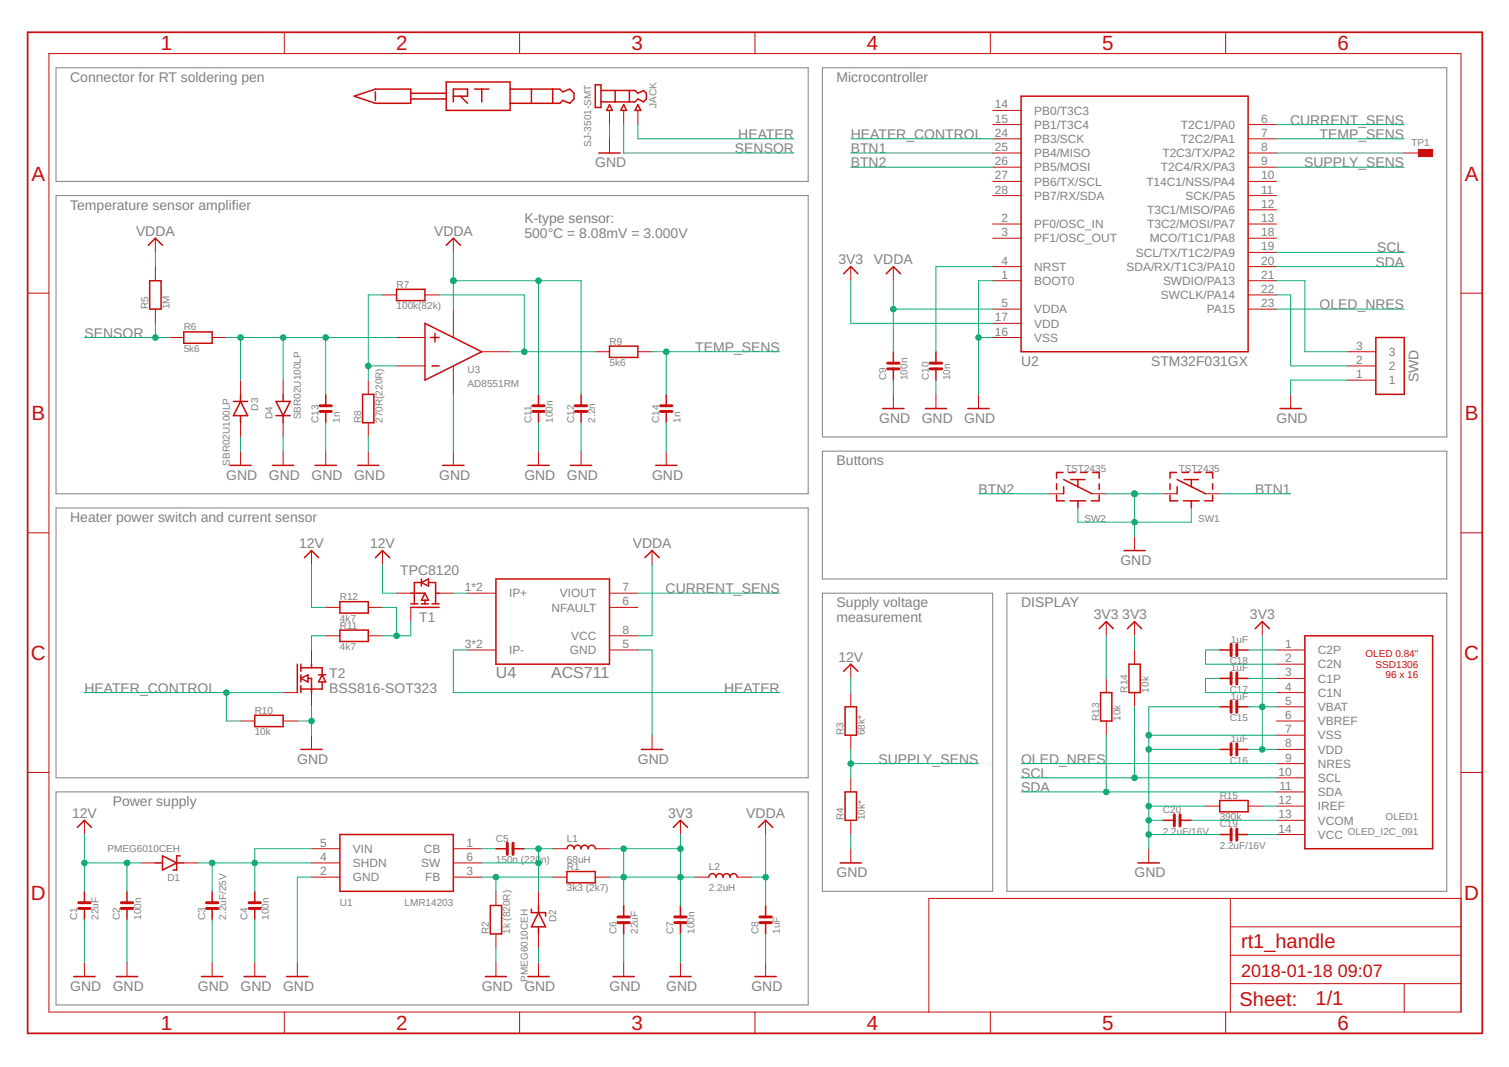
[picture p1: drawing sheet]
<svg xmlns="http://www.w3.org/2000/svg" width="297mm" height="210mm" viewBox="0 0 297 210" stroke-linecap="round" stroke-linejoin="round" font-family="sans-serif">
<path d="M11 13.3h148.1v22.4h-148.1zM161.9 13.3h122.9v72.7h-122.9zM11 38.5h148.1v58.6h-148.1zM11 99.9h148.1v53.1h-148.1zM161.9 88.8h122.9v25.1h-122.9zM161.9 116.7h33.5v58.6h-33.5zM198.2 116.7h86.6v58.6h-86.6zM11 155.8h148.1v41.9h-148.1z" fill="none" stroke="#808080" stroke-width=".2"/>
<g fill="none" stroke="#c90d0c" stroke-width=".3">
<path d="M69.7 18.9l4.2-1.4h7v2.8h-7zM73.9 18.1v1.6M80.9 18.4h6.9M80.9 19.5h6.9M87.8 16.1h12.6v5.6h-12.6zM89.2 18.9h2.8v-1.4h-2.8v2.5M90.6 18.9l1.4 1.4M93.4 17.5h2.8M94.8 17.5v2.5M100.4 17.5h9.8l.6 .6 1.4-.6 .8 .9v1.1l-.8 .8-1.4-.6-.6 .6h-9.8M104.6 17.5v2.8M108.8 17.5v2.8"/>
<path d="M117.2 16.7h1.1v4.4h-1.1zM118.3 17.8h6.7l.6 .6 1.1-.6 .5 .6v1.1l-.5 .5-1.1-.5-.6 .5h-6.7M121.1 17.8v2.2M123.9 17.8v2.2M201 18.9h44.7v50.3h-44.7zM117.9 30.1h4.2M120 20.6l.5 1.1h-1.1zM122.8 20.6l.5 1.1h-1.1zM125.6 20.6l.5 1.1h-1.1zM29.2 48.3l1.4-1.4 1.4 1.4M29.5 55.2h2.2v5.6h-2.2zM78.1 56.9h5.6v2.2h-5.6z"/>
<path d="M87.8 48.3l1.4-1.4 1.4 1.4M166.1 53.8l1.4-1.3 1.4 1.3M174.5 53.8l1.4-1.3 1.3 1.3M36.2 65.3h5.6v2.2h-5.6zM46 79h2.7M47.3 79l1.4 2.8h-2.7zM47.3 77.6v1.4M54.3 79h2.8l-1.4 2.8zM55.7 77.6v1.4M64.1 77.6v2.2M71.4 77.6h2.2v5.6h-2.2zM83.7 63.6l11.1 5.6-11.1 5.6z"/>
<path d="M84.8 66.4h1.6M85 72h1.4M85.6 65.6v1.6M106 77.6v2.2M114.4 77.6v2.2M120 68.1h5.6v2.2h-5.6zM131.1 77.6v2.2M175.9 69.2v2.2M175.9 72.6v2.2M184.2 69.2v2.2M184.2 72.6v2.2M270.8 66.4h5.6v11.2h-5.6z"/>
<path d="M45.3 91.5h4.1M47.3 81.8v1.4M53.6 91.5h4.2M54.3 81.8h2.8M55.7 81.8v1.4M62 91.5h4.2M64.1 80.9v2.3M70.4 91.5h4.2M87.1 91.5h4.2M103.9 91.5h4.2M106 80.9v2.3M112.3 91.5h4.2"/>
<path d="M114.4 80.9v2.3M129.1 91.5h4.1M131.1 80.9v2.3M173.8 80.4h4.1M182.1 80.4h4.2M190.5 80.4h4.2M208 97.4v1.1h1.5M208 95.2v1.1M209.3 92.9h-1.3v1.2M209.4 94.3l5.6 2.8M209.4 95.7v1.4M210.4 92.9h1.2"/>
<path d="M210.6 98.5h3.1M210.8 94.3h2.8M212.2 94.3v1.4M212.2 98.5v1.4M212.7 92.9h1.3M215.1 92.9h1.3v1.2M216.4 97.4v1.1h-1.6M216.4 95.2v1.1M230.3 97.4v1.1h1.6M230.3 95.2v1.1M231.6 92.9h-1.3v1.2M231.7 94.3l5.6 2.8"/>
<path d="M231.7 95.7v1.4M232.7 92.9h1.3M233 98.5h3.1M233.1 94.3h2.8M234.5 94.3v1.4M234.5 98.5v1.4M235.1 92.9h1.2M237.4 92.9h1.3v1.2M238.7 95.2v1.1M238.7 97.4v1.1h-1.5M252 80.4h4.2M59.9 109.7l1.4-1.4 1.4 1.4"/>
<path d="M66.9 118.4h5.6v2.2h-5.6zM73.9 109.7l1.4-1.4 1.4 1.4M80.9 119.5h5.5M80.9 118.8h1.4M80.9 116.7h2.8M83 118.8h1.3M83 114.6h-1.4v4.2M83 114.6l1.3-.7v1.4zM83 113.9v1.4M83.7 118.1v.7M83.7 116.7l.6 1.4h-1.3zM84.3 114.6h1.4v4.2"/>
<path d="M85 118.8h1.4M85.7 116.7h.7M97.6 113.9h22.4v16.8h-22.4zM127 109.7l1.4-1.4 1.4 1.4M221.3 108.3h4.1M58.5 130.7v5.5M59.2 130.7v1.4M59.2 132.8v1.4M59.2 134.9v1.3M59.2 131.4h4.2v1.4M59.2 133.5l1.4-.7v1.4zM60.6 133.5h.7v2.7"/>
<path d="M61.3 130.7v.7M62.7 132.8h1.4M63.4 134.2v1.4h-4.2M63.4 132.8l.7 1.4h-1.4zM66.9 124h5.6v2.2h-5.6zM166.1 132.1l1.4-1.4 1.4 1.4M166.3 139h2.3v5.6h-2.3zM216.4 123.7l1.4-1.4 1.4 1.4M216.6 136.2h2.3v5.6h-2.3zM221.9 123.7l1.4-1.4 1.4 1.4M222.2 130.7h2.3v5.5h-2.3zM240.1 133.5h2.2"/>
<path d="M240.1 127.9h2.2M240.1 139h2.2M243.5 133.5h2.2M243.5 127.9h2.2M243.5 139h2.2M247.1 123.7l1.4-1.4 1.4 1.4M256.9 125.1h25.1v41.9h-25.1zM50.1 140.7h5.6v2.2h-5.6zM59.2 147.4h4.2M126.3 147.4h4.2M166.3 155.8h2.3v5.6h-2.3zM240.1 157.5h5.6v2.2h-5.6z"/>
<path d="M240.1 147.4h2.2M243.5 147.4h2.2M15.2 162.8l1.4-1.4 1.4 1.4M16.6 175.3v2.3M16.6 178.7v2.2M25 175.3v2.3M25 178.7v2.2M30.6 169.8h1.4M32 168.4l2.8 1.4-2.8 1.4zM34.8 169.8h1.4M35.5 168.4h-.7v2.8h-.7M41.8 175.3v2.3"/>
<path d="M41.8 178.7v2.2M50.1 175.3v2.3M50.1 178.7v2.2M66.9 164.2h22.3v11.1h-22.3zM96.5 178.1h2.2v5.6h-2.2zM97.6 167h2.3M101 167h2.2M104.6 178.8v.7h2.8v.7M106 178.1v1.4M106 179.5l1.4 2.8h-2.8zM111.6 167a.7 .7 0 0 1 .7-.7 .7 .7 0 0 1 .7 .7 .7 .7 0 0 1 .7-.7 .7 .7 0 0 1 .7 .7 .7 .7 0 0 1 .7-.7 .7 .7 0 0 1 .7 .7 .7 .7 0 0 1 .7-.7 .7 .7 0 0 1 .7 .7M111.6 171.4h5.6v2.3h-5.6z"/>
<path d="M122.8 178.1v2.3M132.5 162.8l1.4-1.4 1.4 1.4M133.9 178.1v2.3M139.5 172.6a.7 .7 0 0 1 .7-.7 .7 .7 0 0 1 .7 .7 .7 .7 0 0 1 .7-.7 .7 .7 0 0 1 .7 .7 .7 .7 0 0 1 .7-.7 .7 .7 0 0 1 .7 .7 .7 .7 0 0 1 .7-.7 .7 .7 0 0 1 .7 .7M149.3 162.8l1.4-1.4 1.4 1.4M150.7 178.1v2.3M165.4 169.8h4.2M224 169.8h4.2M228.9 161.4h2.3M232.3 161.4h2.2M240.1 164.2h2.2M243.5 164.2h2.2"/>
<path d="M14.5 192.1h4.2M22.9 192.1h4.2M39.7 192.1h4.2M48 192.1h4.2M56.4 192.1h4.2M95.5 192.1h4.2M103.9 192.1h4.2M106 182.3v1.4M120.7 192.1h4.2M122.8 181.5v2.2M131.8 192.1h4.2M133.9 181.5v2.2"/>
<path d="M148.6 192.1h4.2M150.7 181.5v2.2"/>
</g>
<g fill="none" stroke="#c90d0c" stroke-width=".2">
<path d="M9.6 10.5h278v188.6h-278zM56 6.3v4.2M102.3 6.3v4.2M148.6 6.3v4.2M194.9 6.3v4.2M241.3 6.3v4.2M120 21.7v2.8M120 27.3v2.8M122.8 21.7v2.8M125.6 21.7v2.8M195.4 21.7h5.6M195.4 24.5h5.6"/>
<path d="M195.4 27.3h5.6M195.4 30.1h5.6M195.4 32.9h5.6M195.4 35.7h5.6M195.4 38.5h5.6M245.7 24.5h5.6M245.7 27.3h5.6M245.7 30.1h5.6M245.7 32.9h5.6M245.7 35.7h5.6M245.7 38.5h5.6M276.4 30.1h2.8"/>
<path d="M5.4 57.7h4.2M30.6 46.9v2.8M30.6 52.5v2.7M75.3 58h2.8M83.7 58h2.7M89.2 46.9v2.8M167.5 52.5v2.7M175.9 52.5v2.7M195.4 55.2h5.6M195.4 52.5h5.6M195.4 44.1h5.6M195.4 46.9h5.6"/>
<path d="M245.7 55.2h5.6M245.7 52.5h5.6M245.7 41.3h5.6M245.7 44.1h5.6M245.7 46.9h5.6M245.7 49.7h5.6M245.7 58h5.6M287.6 57.7h4.2M30.6 60.8v2.8M33.4 66.4h2.8M41.8 66.4h2.8M47.3 74.8v2.8"/>
<path d="M55.7 74.8v2.8M72.5 74.8v2.8M78.1 66.4h5.6M78.1 72h5.6M89.2 60.8v5.6M89.2 72v5.6M94.8 69.2h5.6M117.2 69.2h2.8M125.6 69.2h2.8M175.9 77.6v2.8M184.2 77.6v2.8M192.6 77.6v2.8"/>
<path d="M195.4 60.8h5.6M195.4 66.4h5.6M195.4 63.6h5.6M245.7 60.8h5.6M254.1 77.6v2.8M265.2 72h5.6M265.2 69.2h5.6M265.2 74.8h5.6M47.3 83.2v2.8M47.3 88.8v2.7M55.7 83.2v2.8M55.7 88.8v2.7"/>
<path d="M64.1 88.8v2.7M72.5 83.2v2.8M72.5 88.8v2.7M89.2 88.8v2.7M106 88.8v2.7M114.4 88.8v2.7M131.1 88.8v2.7M206.6 97.1h2.8M215 97.1h2.8M228.9 97.1h2.8M237.3 97.1h2.8M5.4 104.8h4.2"/>
<path d="M61.3 108.3v2.8M64.1 119.5h2.8M72.5 119.5h2.8M75.3 108.3v2.8M78.1 116.7h2.8M80.9 119.5v2.8M86.4 116.7h2.8M92 116.7h5.6M120 116.7h5.6M120 119.5h5.6M128.4 108.3v2.8M223.3 105.5v2.8"/>
<path d="M287.6 104.8h4.2M55.7 136.2h2.8M61.3 127.9v2.8M61.3 136.2v2.8M64.1 125.1h2.8M72.5 125.1h2.8M92 127.9h5.6M120 127.9h5.6M120 125.1h5.6M167.5 130.7v2.8M167.5 136.2v2.8M217.8 122.3v2.8"/>
<path d="M217.8 133.5v2.7M223.3 122.3v2.8M223.3 127.9v2.8M223.3 136.2v2.8M248.5 122.3v2.8M251.3 136.2h5.6M251.3 127.9h5.6M251.3 130.7h5.6M251.3 133.5h5.6M251.3 139h5.6M5.4 152h4.2M47.3 141.8h2.8"/>
<path d="M55.7 141.8h2.8M61.3 144.6v2.8M128.4 144.6v2.8M167.5 144.6v2.8M167.5 153v2.8M217.8 141.8v2.8M237.3 158.6h2.8M245.7 158.6h2.8M251.3 158.6h5.6M251.3 141.8h5.6M251.3 144.6h5.6M251.3 147.4h5.6"/>
<path d="M251.3 150.2h5.6M251.3 153h5.6M251.3 155.8h5.6M287.6 152h4.2M16.6 161.4v2.8M27.8 169.8h2.8M36.2 169.8h2.8M61.3 172.6h5.6M61.3 167h5.6M61.3 169.8h5.6M89.2 172.6h5.6M89.2 167h5.6"/>
<path d="M89.2 169.8h5.6M97.6 175.3v2.8M106 175.3v2.8M108.8 172.6h2.8M108.8 167h2.8M117.2 172.6h2.8M117.2 167h2.8M133.9 161.4v2.8M136.7 172.6h2.8M145.1 172.6h2.8M150.7 161.4v2.8M167.5 161.4v2.8"/>
<path d="M167.5 167v2.8M226.1 167v2.8M242.2 176.7v22.4M251.3 161.4h5.6M251.3 164.2h5.6M287.6 176.7h-104.8v22.4M16.6 189.3v2.8M25 189.3v2.8M41.8 189.3v2.8M50.1 189.3v2.8M56 199.1v4.2M58.5 189.3v2.8"/>
<path d="M97.6 183.7v2.8M97.6 189.3v2.8M102.3 199.1v4.2M106 183.7v2.8M106 189.3v2.8M122.8 189.3v2.8M133.9 189.3v2.8M148.6 199.1v4.2M150.7 189.3v2.8M194.9 199.1v4.2M241.3 199.1v4.2M242.2 193.5h45.4"/>
<path d="M242.2 187.9h45.4M242.2 182.3h45.4M276.4 193.5v5.6"/>
</g>
<path d="M5.4 6.3h286.4v197h-286.4z" fill="none" stroke="#c90d0c" stroke-width=".34"/>
<g fill="none" stroke="#c90d0c" stroke-width=".57">
<path d="M63 79.8h2.2M104.9 79.8h2.2M113.3 79.8h2.2M130 79.8h2.3M174.7 71.4h2.3M174.7 72.6h2.3M183.1 71.4h2.3M183.1 72.6h2.3M63 80.9h2.2M104.9 80.9h2.2M113.3 80.9h2.2M130 80.9h2.3"/>
<path d="M242.3 126.7v2.3M242.3 132.3v2.3M242.3 137.9v2.2M243.5 126.7v2.3M243.5 132.3v2.3M243.5 137.9v2.2M242.3 146.3v2.2M243.5 146.3v2.2M15.5 177.6h2.2M15.5 178.7h2.2M23.9 177.6h2.2M23.9 178.7h2.2"/>
<path d="M40.6 177.6h2.3M40.6 178.7h2.3M49 177.6h2.2M49 178.7h2.2M99.9 165.9v2.2M101 165.9v2.2M231.2 160.3v2.2M232.3 160.3v2.2M242.3 163.1v2.2M243.5 163.1v2.2M121.6 180.4h2.3M121.6 181.5h2.3"/>
<path d="M132.8 180.4h2.3M132.8 181.5h2.3M149.6 180.4h2.2M149.6 181.5h2.2"/>
</g>
<path d="M279.2 29.4h2.8v1.4h-2.8z" fill="#c90d0c" stroke="#c90d0c" stroke-width=".2"/>
<g fill="none" stroke="#0dab76" stroke-width=".2">
<path d="M120 24.5v2.8M122.8 24.5v5.6h33.5M125.6 24.5v2.8h30.7M167.5 30.1h27.9M167.5 27.3h27.9M167.5 32.9h27.9M251.3 30.1h25.1M251.3 27.3h25.1M251.3 24.5h25.1M251.3 32.9h25.1M30.6 49.7v2.8M75.3 58h-2.8v16.8"/>
<path d="M86.4 58h16.8v11.2M89.2 49.7v11.1M89.2 55.2h25.2v22.4M106 55.2v22.4M167.5 55.2v8.4h27.9M175.9 55.2v14M195.4 52.5h-11.2v16.7M195.4 55.2h-2.8v22.4M251.3 58h2.8v14h11.1M251.3 55.2h5.6v14h8.3M251.3 52.5h25.1M251.3 49.7h25.1"/>
<path d="M16.6 66.4h16.8M30.6 63.6v2.8M44.6 66.4h33.5M47.3 66.4v8.4M55.7 66.4v8.4M64.1 66.4v11.2M72.5 72h5.6M89.2 77.6v11.2M100.4 69.2h16.8M128.4 69.2h25.1M131.1 69.2v8.4M175.9 74.8v2.8"/>
<path d="M175.9 60.8h19.5M184.2 74.8v2.8M192.6 66.4h2.8M251.3 60.8h25.1M265.2 74.8h-11.1v2.8M47.3 86v2.8M55.7 86v2.8M64.1 83.2v5.6M72.5 86v2.8M106 83.2v5.6M114.4 83.2v5.6M131.1 83.2v5.6"/>
<path d="M192.6 97.1h14M212.2 99.9v2.8h22.3v-2.8M217.8 97.1h11.1M223.3 97.1v8.4M240.1 97.1h14M61.3 111.1v8.4h2.8M75.3 119.5h2.8v5.6M75.3 111.1v5.6h2.8M89.2 116.7h2.8M125.6 116.7h27.9M128.4 111.1v14h-2.8M16.6 136.2h39.1"/>
<path d="M44.6 136.2v5.6h2.7M61.3 139v5.6M64.1 125.1h-2.8v2.8M80.9 122.3v2.8h-5.6M92 127.9h-2.8v8.3h64.3M125.6 127.9h2.8v16.7M167.5 133.5v2.7M217.8 125.1v8.4M223.3 125.1v2.8M223.3 139v14M240.1 127.9h-2.8v2.8h14M240.1 139h-14v28"/>
<path d="M240.1 133.5h-2.8v2.7h14M245.7 127.9h5.6M245.7 139h5.6M245.7 133.5h5.6M248.5 125.1v22.3M58.5 141.8h2.8M167.5 147.4v5.6M167.5 150.2h25.1M201 150.2h50.3M201 153h50.3M201 155.8h50.3M217.8 144.6v11.2"/>
<path d="M226.1 144.6h25.2M226.1 158.6h11.2M226.1 147.4h14M245.7 147.4h5.6M248.5 158.6h2.8M16.6 164.2v11.1M16.6 169.8h11.2M25 169.8v5.5M39 169.8h22.3M41.8 169.8v5.5M61.3 172.6h-2.8v16.7M61.3 167h-11.2v8.3"/>
<path d="M94.8 172.6h14M94.8 167h2.8M94.8 169.8h11.2M97.6 172.6v2.7M103.2 167h5.6M106 167v8.3M120 172.6h16.7M120 167h13.9M122.8 167v11.1M133.9 164.2v13.9M147.9 172.6h2.8M150.7 164.2v13.9"/>
<path d="M167.5 164.2v2.8M226.1 164.2h14M226.1 161.4h2.8M234.5 161.4h16.8M245.7 164.2h5.6M16.6 180.9v8.4M25 180.9v8.4M41.8 180.9v8.4M50.1 180.9v8.4M97.6 186.5v2.8M106 186.5v2.8M122.8 183.7v5.6"/>
<path d="M133.9 183.7v5.6M150.7 183.7v5.6"/>
</g>
<g fill="#0dab76" stroke="#0dab76" stroke-width=".2">
<circle cx="64.1" cy="66.4" r=".55"/>
<circle cx="47.3" cy="66.4" r=".55"/>
<circle cx="55.7" cy="66.4" r=".55"/>
<circle cx="72.5" cy="72" r=".55"/>
<circle cx="103.2" cy="69.2" r=".55"/>
<circle cx="192.6" cy="66.4" r=".55"/>
<circle cx="61.3" cy="141.8" r=".55"/>
<circle cx="226.1" cy="164.2" r=".55"/>
<circle cx="226.1" cy="158.6" r=".55"/>
<circle cx="226.1" cy="161.4" r=".55"/>
<circle cx="226.1" cy="144.6" r=".55"/>
<circle cx="226.1" cy="147.4" r=".55"/>
<circle cx="223.3" cy="97.1" r=".55"/>
<circle cx="223.3" cy="102.7" r=".55"/>
<circle cx="30.6" cy="66.4" r=".55"/>
<circle cx="89.2" cy="55.2" r=".55"/>
<circle cx="106" cy="55.2" r=".55"/>
<circle cx="150.7" cy="172.6" r=".55"/>
<circle cx="175.9" cy="60.8" r=".55"/>
<circle cx="78.1" cy="125.1" r=".55"/>
<circle cx="44.6" cy="136.2" r=".55"/>
<circle cx="106" cy="167" r=".55"/>
<circle cx="106" cy="169.8" r=".55"/>
<circle cx="97.6" cy="172.6" r=".55"/>
<circle cx="223.3" cy="153" r=".55"/>
<circle cx="217.8" cy="155.8" r=".55"/>
<circle cx="50.1" cy="169.8" r=".55"/>
<circle cx="41.8" cy="169.8" r=".55"/>
<circle cx="122.8" cy="167" r=".55"/>
<circle cx="122.8" cy="172.6" r=".55"/>
<circle cx="133.9" cy="172.6" r=".55"/>
<circle cx="133.9" cy="167" r=".55"/>
<circle cx="248.5" cy="147.4" r=".55"/>
<circle cx="248.5" cy="139" r=".55"/>
<circle cx="16.6" cy="169.8" r=".55"/>
<circle cx="25" cy="169.8" r=".55"/>
<circle cx="131.1" cy="69.2" r=".55"/>
<circle cx="167.5" cy="150.2" r=".55"/>
</g>
<g font-size="4" fill="#c90d0c">
<text x="31.7" y="9.9">1</text>
<text x="78" y="9.9">2</text>
<text x="124.3" y="9.9">3</text>
<text x="170.7" y="9.9">4</text>
<text x="217" y="9.9">5</text>
<text x="263.3" y="9.9">6</text>
<text x="6.2" y="35.5">A</text>
<text x="288.4" y="35.5">A</text>
<text x="6.2" y="82.7">B</text>
<text x="288.4" y="82.7">B</text>
<text x="6.1" y="129.8">C</text>
<text x="288.2" y="129.8">C</text>
<text x="6.1" y="177">D</text>
<text x="288.2" y="177">D</text>
<text x="31.7" y="202.6">1</text>
<text x="78" y="202.6">2</text>
<text x="124.3" y="202.6">3</text>
<text x="170.7" y="202.6">4</text>
<text x="217" y="202.6">5</text>
<text x="263.3" y="202.6">6</text>
</g>
<g font-size="3.9" fill="#c90d0c">
<text x="244.3" y="186.5">rt1_handle</text>
<text x="244" y="197.8">Sheet:</text>
<text x="259" y="197.7">1/1</text>
</g>
<g font-size="3.5" fill="#c90d0c">
<text x="244.3" y="192.1">2018-01-18</text>
<text x="263.4" y="192.1">09:07</text>
</g>
<g font-size="3.2" fill="#808080">
<text x="97.6" y="133.4">U4</text>
<text x="108.5" y="133.4">ACS711</text>
</g>
<g font-size="2.8" fill="#808080">
<text x="13.8" y="16.1">Connector for RT soldering pen</text>
<text x="164.7" y="16.1">Microcontroller</text>
<text x="145.3" y="27.3">HEATER</text>
<text x="167.5" y="27.3">HEATER_CONTROL</text>
<text x="253.9" y="24.5">CURRENT_SENS</text>
<text x="259.8" y="27.3">TEMP_SENS</text>
<text x="117.2" y="32.9">GND</text>
<text x="144.7" y="30.1">SENSOR</text>
<text x="167.5" y="30.1">BTN1</text>
<text x="167.5" y="32.9">BTN2</text>
<text x="256.7" y="32.9">SUPPLY_SENS</text>
<text x="13.8" y="41.3">Temperature sensor amplifier</text>
<text x="26.8" y="46.4">VDDA</text>
<text x="85.4" y="46.4">VDDA</text>
<text x="103.2" y="43.9">K-type sensor:</text>
<text x="103.2" y="46.9">500°C = 8.08mV = 3.000V</text>
<text x="165" y="52">3V3</text>
<text x="172" y="52">VDDA</text>
<text x="270.8" y="52.4">SDA</text>
<text x="271.1" y="49.6">SCL</text>
<text x="259.8" y="60.8">OLED_NRES</text>
<text x="16.6" y="66.4">SENSOR</text>
<text x="136.8" y="69.2">TEMP_SENS</text>
<text x="201" y="72">U2</text>
<text x="226.6" y="72">STM32F031GX</text>
<text x="279.2" y="75.2" transform="rotate(-90 279.2 75.2)">SWD</text>
<text x="173.1" y="83.2">GND</text>
<text x="181.4" y="83.2">GND</text>
<text x="189.8" y="83.2">GND</text>
<text x="251.3" y="83.2">GND</text>
<text x="44.6" y="94.3">GND</text>
<text x="52.9" y="94.3">GND</text>
<text x="61.3" y="94.3">GND</text>
<text x="69.7" y="94.3">GND</text>
<text x="86.5" y="94.3">GND</text>
<text x="103.2" y="94.3">GND</text>
<text x="111.6" y="94.3">GND</text>
<text x="128.4" y="94.3">GND</text>
<text x="164.7" y="91.5">Buttons</text>
<text x="192.6" y="97.1">BTN2</text>
<text x="247" y="97.1">BTN1</text>
<text x="13.8" y="102.7">Heater power switch and current sensor</text>
<text x="58.9" y="107.9">12V</text>
<text x="72.8" y="107.9">12V</text>
<text x="124.5" y="107.9">VDDA</text>
<text x="78.8" y="113">TPC8120</text>
<text x="220.5" y="111.1">GND</text>
<text x="131" y="116.7">CURRENT_SENS</text>
<text x="164.7" y="119.3">Supply voltage</text>
<text x="201" y="119.5">DISPLAY</text>
<text x="82.5" y="122.3">T1</text>
<text x="164.7" y="122.3">measurement</text>
<text x="215.3" y="121.9">3V3</text>
<text x="220.9" y="121.9">3V3</text>
<text x="246" y="121.9">3V3</text>
<text x="165" y="130.2">12V</text>
<text x="16.6" y="136.2">HEATER_CONTROL</text>
<text x="64.8" y="136.2">BSS816-SOT323</text>
<text x="64.8" y="133.4">T2</text>
<text x="142.5" y="136.2">HEATER</text>
<text x="58.5" y="150.2">GND</text>
<text x="125.6" y="150.2">GND</text>
<text x="172.9" y="150.2">SUPPLY_SENS</text>
<text x="201" y="150.2">OLED_NRES</text>
<text x="201" y="153">SCL</text>
<text x="201" y="155.8">SDA</text>
<text x="14.2" y="161">12V</text>
<text x="22.2" y="158.6">Power supply</text>
<text x="131.5" y="161">3V3</text>
<text x="146.9" y="161">VDDA</text>
<text x="164.7" y="172.6">GND</text>
<text x="223.3" y="172.6">GND</text>
<text x="13.8" y="194.9">GND</text>
<text x="22.2" y="194.9">GND</text>
<text x="39" y="194.9">GND</text>
<text x="47.3" y="194.9">GND</text>
<text x="55.7" y="194.9">GND</text>
<text x="94.8" y="194.9">GND</text>
<text x="103.2" y="194.9">GND</text>
<text x="120" y="194.9">GND</text>
<text x="131.2" y="194.9">GND</text>
<text x="147.9" y="194.9">GND</text>
</g>
<g font-size="2.3" fill="#808080">
<text x="195.8" y="21.3">14</text>
<text x="203.6" y="22.6">PB0/T3C3</text>
<text x="195.8" y="24.1">15</text>
<text x="195.8" y="26.9">24</text>
<text x="195.8" y="29.7">25</text>
<text x="203.6" y="25.3">PB1/T3C4</text>
<text x="203.6" y="28.1">PB3/SCK</text>
<text x="232.5" y="25.3">T2C1/PA0</text>
<text x="232.5" y="28.1">T2C2/PA1</text>
<text x="248.3" y="24.1">6</text>
<text x="248.3" y="26.9">7</text>
<text x="248.3" y="29.7">8</text>
<text x="195.8" y="32.5">26</text>
<text x="195.8" y="35.3">27</text>
<text x="203.6" y="30.9">PB4/MISO</text>
<text x="203.6" y="33.7">PB5/MOSI</text>
<text x="228.5" y="33.7">T2C4/RX/PA3</text>
<text x="228.8" y="30.9">T2C3/TX/PA2</text>
<text x="248.3" y="32.5">9</text>
<text x="248.3" y="35.3">10</text>
<text x="195.8" y="38.1">28</text>
<text x="203.6" y="36.5">PB6/TX/SCL</text>
<text x="203.6" y="39.3">PB7/RX/SDA</text>
<text x="225.7" y="36.5">T14C1/NSS/PA4</text>
<text x="233.4" y="39.3">SCK/PA5</text>
<text x="248.3" y="38.1">11</text>
<text x="248.3" y="40.9">12</text>
<text x="197.1" y="43.7">2</text>
<text x="197.1" y="46.5">3</text>
<text x="203.6" y="44.9">PF0/OSC_IN</text>
<text x="203.6" y="47.7">PF1/OSC_OUT</text>
<text x="225.8" y="42.1">T3C1/MISO/PA6</text>
<text x="225.8" y="44.9">T3C2/MOSI/PA7</text>
<text x="226.3" y="47.7">MCO/T1C1/PA8</text>
<text x="248.3" y="43.7">13</text>
<text x="248.3" y="46.5">18</text>
<text x="197.1" y="52">4</text>
<text x="203.6" y="53.3">NRST</text>
<text x="221.7" y="53.3">SDA/RX/T1C3/PA10</text>
<text x="223.6" y="50.5">SCL/TX/T1C2/PA9</text>
<text x="248.3" y="49.3">19</text>
<text x="248.3" y="52">20</text>
<text x="197.1" y="54.8">1</text>
<text x="203.6" y="56.1">BOOT0</text>
<text x="228.5" y="58.9">SWCLK/PA14</text>
<text x="228.9" y="56.1">SWDIO/PA13</text>
<text x="248.3" y="54.8">21</text>
<text x="248.3" y="57.6">22</text>
<text x="195.8" y="63.2">17</text>
<text x="197.1" y="60.4">5</text>
<text x="203.6" y="61.7">VDDA</text>
<text x="203.6" y="64.5">VDD</text>
<text x="237.6" y="61.7">PA15</text>
<text x="248.3" y="60.4">23</text>
<text x="195.8" y="66">16</text>
<text x="203.6" y="67.2">VSS</text>
<text x="266.9" y="71.6">2</text>
<text x="266.9" y="68.8">3</text>
<text x="273.4" y="70">3</text>
<text x="266.9" y="74.4">1</text>
<text x="273.4" y="75.6">1</text>
<text x="273.4" y="72.8">2</text>
<text x="91.5" y="116.3">1*2</text>
<text x="100.2" y="117.5">IP+</text>
<text x="110.2" y="117.5">VIOUT</text>
<text x="122.5" y="119.1">6</text>
<text x="122.5" y="116.3">7</text>
<text x="108.6" y="120.3">NFAULT</text>
<text x="112.5" y="125.9">VCC</text>
<text x="122.5" y="124.7">8</text>
<text x="91.5" y="127.5">3*2</text>
<text x="100.2" y="128.7">IP-</text>
<text x="112.2" y="128.7">GND</text>
<text x="122.5" y="127.5">5</text>
<text x="253" y="127.5">1</text>
<text x="253" y="130.3">2</text>
<text x="259.4" y="128.7">C2P</text>
<text x="259.4" y="131.5">C2N</text>
<text x="253" y="133.1">3</text>
<text x="253" y="135.9">4</text>
<text x="259.4" y="134.3">C1P</text>
<text x="259.4" y="137.1">C1N</text>
<text x="253" y="138.6">5</text>
<text x="253" y="141.4">6</text>
<text x="259.4" y="139.9">VBAT</text>
<text x="259.4" y="142.7">VBREF</text>
<text x="253" y="144.2">7</text>
<text x="253" y="147">8</text>
<text x="253" y="149.8">9</text>
<text x="259.4" y="145.5">VSS</text>
<text x="259.4" y="148.3">VDD</text>
<text x="251.7" y="152.6">10</text>
<text x="251.9" y="155.4">11</text>
<text x="259.4" y="151">NRES</text>
<text x="259.4" y="153.8">SCL</text>
<text x="251.7" y="158.2">12</text>
<text x="251.7" y="161">13</text>
<text x="259.4" y="156.6">SDA</text>
<text x="259.4" y="159.4">IREF</text>
<text x="63" y="166.6">5</text>
<text x="69.5" y="167.8">VIN</text>
<text x="83.4" y="167.8">CB</text>
<text x="91.8" y="166.6">1</text>
<text x="251.7" y="163.8">14</text>
<text x="259.4" y="162.2">VCOM</text>
<text x="259.4" y="165">VCC</text>
<text x="63" y="169.4">4</text>
<text x="63" y="172.2">2</text>
<text x="69.5" y="170.6">SHDN</text>
<text x="69.5" y="173.4">GND</text>
<text x="82.9" y="170.6">SW</text>
<text x="83.7" y="173.4">FB</text>
<text x="91.8" y="169.4">6</text>
<text x="91.8" y="172.2">3</text>
</g>
<g font-size="2" fill="#808080">
<text x="129.2" y="21.2" transform="rotate(-90 129.2 21.2)">JACK</text>
<text x="116.3" y="28.8" transform="rotate(-90 116.3 28.8)">SJ-3501-SMT</text>
<text x="277.8" y="28.7">TP1</text>
<text x="78.1" y="56.6">R7</text>
<text x="29.2" y="60.8" transform="rotate(-90 29.2 60.8)">R5</text>
<text x="33.4" y="60.8" transform="rotate(-90 33.4 60.8)">1M</text>
<text x="36.2" y="65">R6</text>
<text x="78.1" y="60.8">100k(82k)</text>
<text x="36.2" y="69.2">5k6</text>
<text x="120" y="72">5k6</text>
<text x="120" y="67.8">R9</text>
<text x="92" y="76.2">AD8551RM</text>
<text x="92" y="73.4">U3</text>
<text x="174.5" y="74.8" transform="rotate(-90 174.5 74.8)">C9</text>
<text x="178.6" y="74.8" transform="rotate(-90 178.6 74.8)">100n</text>
<text x="182.8" y="74.8" transform="rotate(-90 182.8 74.8)">C10</text>
<text x="187" y="74.8" transform="rotate(-90 187 74.8)">10n</text>
<text x="50.8" y="80.8" transform="rotate(-90 50.8 80.8)">D3</text>
<text x="53.6" y="82.5" transform="rotate(-90 53.6 82.5)">D4</text>
<text x="59.2" y="82.5" transform="rotate(-90 59.2 82.5)">SBR02U100LP</text>
<text x="62.7" y="83.2" transform="rotate(-90 62.7 83.2)">C13</text>
<text x="66.9" y="83.2" transform="rotate(-90 66.9 83.2)">1n</text>
<text x="71.1" y="83.2" transform="rotate(-90 71.1 83.2)">R8</text>
<text x="75.3" y="83.2" transform="rotate(-90 75.3 83.2)">270R(220R)</text>
<text x="104.6" y="83.2" transform="rotate(-90 104.6 83.2)">C11</text>
<text x="108.8" y="83.2" transform="rotate(-90 108.8 83.2)">100n</text>
<text x="113" y="83.2" transform="rotate(-90 113 83.2)">C12</text>
<text x="117.2" y="83.2" transform="rotate(-90 117.2 83.2)">2.2n</text>
<text x="129.8" y="83.2" transform="rotate(-90 129.8 83.2)">C14</text>
<text x="133.9" y="83.2" transform="rotate(-90 133.9 83.2)">1n</text>
<text x="45.2" y="91.6" transform="rotate(-90 45.2 91.6)">SBR02U100LP</text>
<text x="209.7" y="92.9">TST2435</text>
<text x="232" y="92.9">TST2435</text>
<text x="213.5" y="102.7">SW2</text>
<text x="235.8" y="102.7">SW1</text>
<text x="66.9" y="118.1">R12</text>
<text x="66.9" y="122.3">4k7</text>
<text x="66.9" y="123.7">R11</text>
<text x="66.9" y="127.9">4k7</text>
<text x="242.1" y="130.7">C18</text>
<text x="242.3" y="126.5">1uF</text>
<text x="221.9" y="136.2" transform="rotate(-90 221.9 136.2)">R14</text>
<text x="226.1" y="136.2" transform="rotate(-90 226.1 136.2)">10k</text>
<text x="242.1" y="136.2">C17</text>
<text x="242.3" y="132.1">1uF</text>
<text x="242.3" y="137.6">1uF</text>
<text x="50.1" y="140.4">R10</text>
<text x="216.4" y="141.8" transform="rotate(-90 216.4 141.8)">R13</text>
<text x="220.5" y="141.8" transform="rotate(-90 220.5 141.8)">10k</text>
<text x="242.1" y="141.8">C15</text>
<text x="50.1" y="144.6">10k</text>
<text x="166.1" y="144.6" transform="rotate(-90 166.1 144.6)">R3</text>
<text x="170.3" y="144.6" transform="rotate(-90 170.3 144.6)">68k*</text>
<text x="242.3" y="146">1uF</text>
<text x="242.1" y="150.2">C16</text>
<text x="166.1" y="161.4" transform="rotate(-90 166.1 161.4)">R4</text>
<text x="170.3" y="161.4" transform="rotate(-90 170.3 161.4)">10k*</text>
<text x="228.9" y="160">C20</text>
<text x="240.1" y="161.4">390k</text>
<text x="240.1" y="157.2">R15</text>
<text x="272.8" y="161.4">OLED1</text>
<text x="21.1" y="167.7">PMEG6010CEH</text>
<text x="97.6" y="165.6">C5</text>
<text x="111.6" y="165.6">L1</text>
<text x="228.9" y="164.2">2.2uF/16V</text>
<text x="240.1" y="167">2.2uF/16V</text>
<text x="240.1" y="162.8">C19</text>
<text x="265.3" y="164.2">OLED_I2C_091</text>
<text x="33" y="173.3">D1</text>
<text x="97.6" y="169.8">150n (220</text>
<text x="106.5" y="169.8">n)</text>
<text x="111.6" y="169.8">68uH</text>
<text x="111.6" y="171.2">R1</text>
<text x="139.5" y="171.2">L2</text>
<text x="66.9" y="178.1">U1</text>
<text x="79.6" y="178.1">LMR14203</text>
<text x="111.6" y="175.4">3k3 (2k7)</text>
<text x="139.5" y="175.4">2.2uH</text>
<text x="15.2" y="180.9" transform="rotate(-90 15.2 180.9)">C1</text>
<text x="19.4" y="180.9" transform="rotate(-90 19.4 180.9)">22uF</text>
<text x="23.6" y="180.9" transform="rotate(-90 23.6 180.9)">C2</text>
<text x="27.8" y="180.9" transform="rotate(-90 27.8 180.9)">100n</text>
<text x="40.4" y="180.9" transform="rotate(-90 40.4 180.9)">C3</text>
<text x="44.6" y="180.9" transform="rotate(-90 44.6 180.9)">2.2uF/25V</text>
<text x="48.7" y="180.9" transform="rotate(-90 48.7 180.9)">C4</text>
<text x="52.9" y="180.9" transform="rotate(-90 52.9 180.9)">100n</text>
<text x="96.2" y="183.7" transform="rotate(-90 96.2 183.7)">R2</text>
<text x="100.4" y="183.7" transform="rotate(-90 100.4 183.7)">1k (820R)</text>
<text x="109.5" y="181.4" transform="rotate(-90 109.5 181.4)">D2</text>
<text x="121.4" y="183.7" transform="rotate(-90 121.4 183.7)">C6</text>
<text x="125.6" y="183.7" transform="rotate(-90 125.6 183.7)">22uF</text>
<text x="132.5" y="183.7" transform="rotate(-90 132.5 183.7)">C7</text>
<text x="136.7" y="183.7" transform="rotate(-90 136.7 183.7)">100n</text>
<text x="149.3" y="183.7" transform="rotate(-90 149.3 183.7)">C8</text>
<text x="153.5" y="183.7" transform="rotate(-90 153.5 183.7)">1uF</text>
<text x="103.9" y="191.9" transform="rotate(-90 103.9 191.9)">MEG6010CEH</text>
<text x="103.9" y="193.2" transform="rotate(-90 103.9 193.2)">P</text>
</g>
<g font-size="2" fill="#c90d0c">
<text x="268.8" y="129.3">OLED 0.84&quot;</text>
<text x="270.8" y="131.4">SSD1306</text>
<text x="272.8" y="133.4">96 x 16</text>
</g>
</svg>
